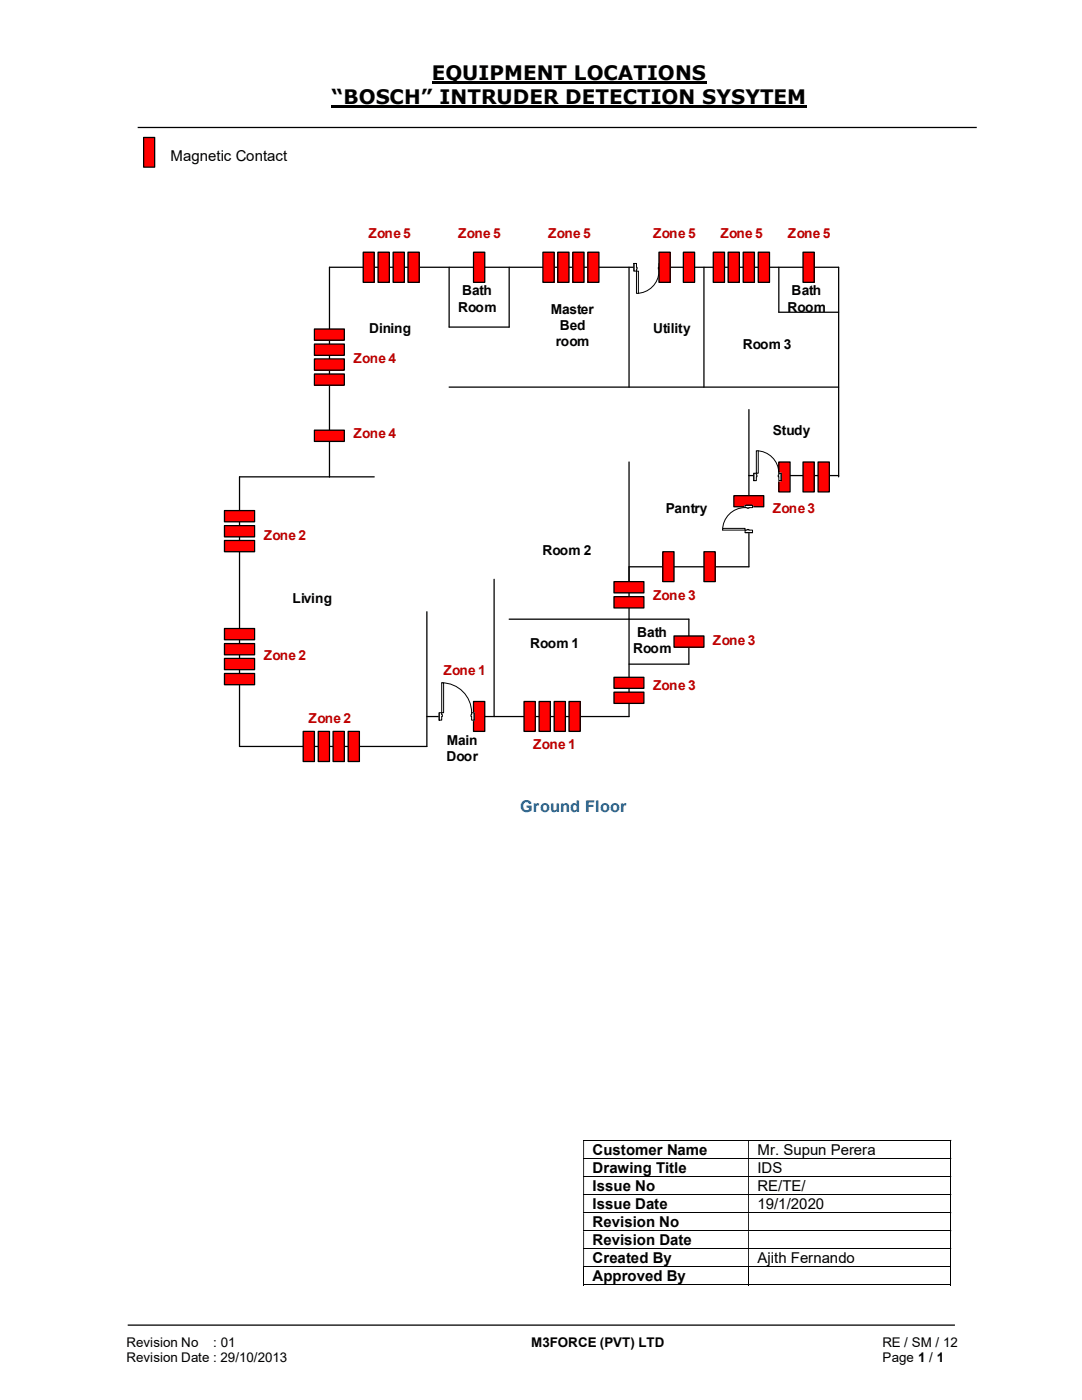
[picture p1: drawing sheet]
<svg xmlns="http://www.w3.org/2000/svg" width="216mm" height="279mm" viewBox="0 0 216 279" stroke-linecap="round" stroke-linejoin="round" font-family="sans-serif">
<path d="M86.1 16.5h54.9M66.2 21.3h94.8" fill="none" stroke="#000" stroke-width=".42"/>
<path d="M27.5 25.4h167.4M25.5 264.5h165" fill="none" stroke="#000" stroke-width=".25"/>
<g fill="none" stroke="#000" stroke-width=".2">
<path d="M116.4 227.6h73.3M116.4 231.2h73.3M116.4 234.8h73.3M116.4 238.4h73.3M189.7 227.7v3.4M189.7 231.3v3.4M189.7 234.9v3.4M189.7 238.5v3.4M116.4 242h73.3M116.4 245.6h73.3M116.4 249.2h73.3M116.4 252.8h73.3"/>
<path d="M116.4 256.4h32.9M116.5 252.9v3.6M149.4 252.9v3.6M149.4 256.4h40.3M189.7 242.1v3.4M189.7 245.7v3.4M189.7 249.3v3.4M189.7 252.9v3.6"/>
</g>
<g fill="#000">
<path d="M189.7 227.5h.1v.2h-.1zM116.4 227.7h.1v3.4h-.1zM149.3 227.7h.1v3.4h-.1z" fill-rule="evenodd"/>
<path d="M189.7 231.1h.1v.2h-.1zM116.4 231.3h.1v3.4h-.1zM149.3 231.3h.1v3.4h-.1z" fill-rule="evenodd"/>
<path d="M189.7 234.7h.1v.2h-.1zM116.4 234.9h.1v3.4h-.1zM149.3 234.9h.1v3.4h-.1z" fill-rule="evenodd"/>
<path d="M189.7 238.3h.1v.2h-.1zM116.4 238.5h.1v3.4h-.1zM149.3 238.5h.1v3.4h-.1z" fill-rule="evenodd"/>
<path d="M189.7 241.9h.1v.2h-.1zM116.4 242.1h.1v3.4h-.1zM149.3 242.1h.1v3.4h-.1z" fill-rule="evenodd"/>
<path d="M189.7 245.5h.1v.2h-.1zM116.4 245.7h.1v3.4h-.1zM149.3 245.7h.1v3.4h-.1z" fill-rule="evenodd"/>
<path d="M189.7 249.1h.1v.2h-.1zM116.4 249.3h.1v3.4h-.1zM149.3 249.3h.1v3.4h-.1z" fill-rule="evenodd"/>
</g>
<path d="M189.7 252.7h.1v.2h-.1zM189.7 256.3h.1v.2h-.1z" fill="#000"/>
<path d="M28.7 27.4h2.2v6h-2.2z" fill="#f00"/>
<path d="M28.7 27.4h2.2v6h-2.2zM89.6 53.3v12h12v-12M125.5 53.3v24M140.5 53.3v24M89.6 77.3h77.7M125.5 92.2v50.8h-40.3M167.3 95.2v-41.9h-101.6v41.9h-17.9v53.8h37.4v-26.9M167.3 94.9h-17.9v18.2h-23.9M98.6 115.6v27.4M125.5 123.6h12v8.9h-12" fill="none" stroke="#000" stroke-width=".25"/>
<path d="M126.5 52.5h5.5v1.6h-5.5z" fill="#fff"/>
<path d="M126.5 52.5h5.5v1.6h-5.5z" fill="none" stroke="#fff" stroke-width=".2"/>
<path d="M126.5 52.6v1.5h.5v-1.5zM131.5 52.6h.5v1.5h-.5z" fill-rule="evenodd" fill="#fff"/>
<path d="M127 53.3v-.7h-.5v1.5h.5v-.4M131.5 53.3v-.7h.5v1.5h-.5v-.4" fill="none" stroke="#000" stroke-width=".2"/>
<path d="M127 53.3v.4h.1v-.4zM131.4 53.3h.1v.4h-.1z" fill-rule="evenodd" fill="#fff"/>
<path d="M126.5 52.6v1.5M127 53.3h.1v.4h-.1M131.5 54.1a4.5 4.5 0 0 1-4.5 4.4M131.5 53.3h-.1v.4h.1M132 52.6v1.5" fill="none" stroke="#000" stroke-width=".2"/>
<path d="M127 54.1h.4v4.4h-.4z" fill-rule="evenodd" fill="#fff"/>
<path d="M127 54.1h.4v4.4h-.4z" fill="none" stroke="#000" stroke-width=".2"/>
<path d="M136.4 50.3h2.2v6h-2.2z" fill="#f00"/>
<path d="M136.4 50.3h2.2v6h-2.2z" fill="none" stroke="#000" stroke-width=".25"/>
<path d="M131.5 50.3h2.2v6h-2.2z" fill="#f00"/>
<path d="M131.5 50.3h2.2v6h-2.2z" fill="none" stroke="#000" stroke-width=".25"/>
<path d="M160.2 92.2h2.3v6h-2.3z" fill="#f00"/>
<path d="M160.2 92.2h2.3v6h-2.3z" fill="none" stroke="#000" stroke-width=".25"/>
<path d="M163.2 92.2h2.3v6h-2.3z" fill="#f00"/>
<path d="M163.2 92.2h2.3v6h-2.3z" fill="none" stroke="#000" stroke-width=".25"/>
<path d="M94.5 140h2.2v6h-2.2z" fill="#f00"/>
<path d="M94.5 140h2.2v6h-2.2z" fill="none" stroke="#000" stroke-width=".25"/>
<path d="M134.5 126.9h6v2.3h-6z" fill-rule="evenodd" fill="#f00"/>
<path d="M134.5 126.9h6v2.3h-6z" fill="none" stroke="#000" stroke-width=".25"/>
<path d="M160.2 50.3h2.3v6h-2.3z" fill="#f00"/>
<path d="M160.2 50.3h2.3v6h-2.3z" fill="none" stroke="#000" stroke-width=".25"/>
<path d="M94.5 50.3h2.2v6h-2.2z" fill="#f00"/>
<path d="M94.5 50.3h2.2v6h-2.2zM155.4 53.3v9h11.9M65.7 95.2h9M101.6 123.6h23.9" fill="none" stroke="#000" stroke-width=".25"/>
<path d="M155.4 92.2h2.2v6h-2.2z" fill="#f00"/>
<path d="M155.4 92.2h2.2v6h-2.2z" fill="none" stroke="#000" stroke-width=".25"/>
<path d="M132.2 110.1h2.3v6h-2.3z" fill="#f00"/>
<path d="M132.2 110.1h2.3v6h-2.3z" fill="none" stroke="#000" stroke-width=".25"/>
<path d="M62.7 85.9h6v2.2h-6z" fill-rule="evenodd" fill="#f00"/>
<path d="M62.7 85.9h6v2.2h-6z" fill="none" stroke="#000" stroke-width=".25"/>
<path d="M146.4 98.9h6v2.2h-6z" fill-rule="evenodd" fill="#f00"/>
<path d="M146.4 98.9h6v2.2h-6zM149.4 81.7v13.2" fill="none" stroke="#000" stroke-width=".25"/>
<path d="M140.5 110.1h2.2v6h-2.2z" fill="#f00"/>
<path d="M140.5 110.1h2.2v6h-2.2z" fill="none" stroke="#000" stroke-width=".25"/>
<path d="M113.5 140h2.3v6h-2.3z" fill="#f00"/>
<path d="M113.5 140h2.3v6h-2.3z" fill="none" stroke="#000" stroke-width=".25"/>
<path d="M110.6 140h2.2v6h-2.2z" fill="#f00"/>
<path d="M110.6 140h2.2v6h-2.2z" fill="none" stroke="#000" stroke-width=".25"/>
<path d="M107.6 140h2.2v6h-2.2z" fill="#f00"/>
<path d="M107.6 140h2.2v6h-2.2z" fill="none" stroke="#000" stroke-width=".25"/>
<path d="M104.6 140h2.2v6h-2.2z" fill="#f00"/>
<path d="M104.6 140h2.2v6h-2.2z" fill="none" stroke="#000" stroke-width=".25"/>
<path d="M69.5 146h2.2v6h-2.2z" fill="#f00"/>
<path d="M69.5 146h2.2v6h-2.2z" fill="none" stroke="#000" stroke-width=".25"/>
<path d="M66.5 146h2.2v6h-2.2z" fill="#f00"/>
<path d="M66.5 146h2.2v6h-2.2z" fill="none" stroke="#000" stroke-width=".25"/>
<path d="M63.5 146h2.2v6h-2.2z" fill="#f00"/>
<path d="M63.5 146h2.2v6h-2.2z" fill="none" stroke="#000" stroke-width=".25"/>
<path d="M60.5 146h2.2v6h-2.2z" fill="#f00"/>
<path d="M60.5 146h2.2v6h-2.2z" fill="none" stroke="#000" stroke-width=".25"/>
<path d="M44.8 134.4h6v2.3h-6z" fill-rule="evenodd" fill="#f00"/>
<path d="M44.8 134.4h6v2.3h-6z" fill="none" stroke="#000" stroke-width=".25"/>
<path d="M44.8 131.4h6v2.2h-6z" fill-rule="evenodd" fill="#f00"/>
<path d="M44.8 131.4h6v2.2h-6z" fill="none" stroke="#000" stroke-width=".25"/>
<path d="M44.8 128.4h6v2.3h-6z" fill-rule="evenodd" fill="#f00"/>
<path d="M44.8 128.4h6v2.3h-6z" fill="none" stroke="#000" stroke-width=".25"/>
<path d="M44.8 125.4h6v2.3h-6z" fill-rule="evenodd" fill="#f00"/>
<path d="M44.8 125.4h6v2.3h-6z" fill="none" stroke="#000" stroke-width=".25"/>
<path d="M44.8 107.9h6v2.2h-6z" fill-rule="evenodd" fill="#f00"/>
<path d="M44.8 107.9h6v2.2h-6z" fill="none" stroke="#000" stroke-width=".25"/>
<path d="M44.8 104.9h6v2.2h-6z" fill-rule="evenodd" fill="#f00"/>
<path d="M44.8 104.9h6v2.2h-6z" fill="none" stroke="#000" stroke-width=".25"/>
<path d="M44.8 101.9h6v2.2h-6z" fill-rule="evenodd" fill="#f00"/>
<path d="M44.8 101.9h6v2.2h-6z" fill="none" stroke="#000" stroke-width=".25"/>
<path d="M62.7 74.6h6v2.3h-6z" fill-rule="evenodd" fill="#f00"/>
<path d="M62.7 74.6h6v2.3h-6z" fill="none" stroke="#000" stroke-width=".25"/>
<path d="M62.7 71.6h6v2.3h-6z" fill-rule="evenodd" fill="#f00"/>
<path d="M62.7 71.6h6v2.3h-6z" fill="none" stroke="#000" stroke-width=".25"/>
<path d="M62.7 68.7h6v2.2h-6z" fill-rule="evenodd" fill="#f00"/>
<path d="M62.7 68.7h6v2.2h-6z" fill="none" stroke="#000" stroke-width=".25"/>
<path d="M62.7 65.7h6v2.2h-6z" fill-rule="evenodd" fill="#f00"/>
<path d="M62.7 65.7h6v2.2h-6z" fill="none" stroke="#000" stroke-width=".25"/>
<path d="M72.5 50.3h2.2v6h-2.2z" fill="#f00"/>
<path d="M72.5 50.3h2.2v6h-2.2z" fill="none" stroke="#000" stroke-width=".25"/>
<path d="M75.4 50.3h2.3v6h-2.3z" fill="#f00"/>
<path d="M75.4 50.3h2.3v6h-2.3z" fill="none" stroke="#000" stroke-width=".25"/>
<path d="M78.4 50.3h2.3v6h-2.3z" fill="#f00"/>
<path d="M78.4 50.3h2.3v6h-2.3z" fill="none" stroke="#000" stroke-width=".25"/>
<path d="M81.4 50.3h2.3v6h-2.3z" fill="#f00"/>
<path d="M81.4 50.3h2.3v6h-2.3z" fill="none" stroke="#000" stroke-width=".25"/>
<path d="M108.3 50.3h2.3v6h-2.3z" fill="#f00"/>
<path d="M108.3 50.3h2.3v6h-2.3z" fill="none" stroke="#000" stroke-width=".25"/>
<path d="M111.3 50.3h2.2v6h-2.2z" fill="#f00"/>
<path d="M111.3 50.3h2.2v6h-2.2z" fill="none" stroke="#000" stroke-width=".25"/>
<path d="M114.3 50.3h2.2v6h-2.2z" fill="#f00"/>
<path d="M114.3 50.3h2.2v6h-2.2z" fill="none" stroke="#000" stroke-width=".25"/>
<path d="M117.3 50.3h2.2v6h-2.2z" fill="#f00"/>
<path d="M117.3 50.3h2.2v6h-2.2z" fill="none" stroke="#000" stroke-width=".25"/>
<path d="M142.3 50.3h2.3v6h-2.3z" fill="#f00"/>
<path d="M142.3 50.3h2.3v6h-2.3z" fill="none" stroke="#000" stroke-width=".25"/>
<path d="M145.3 50.3h2.2v6h-2.2z" fill="#f00"/>
<path d="M145.3 50.3h2.2v6h-2.2z" fill="none" stroke="#000" stroke-width=".25"/>
<path d="M148.3 50.3h2.2v6h-2.2z" fill="#f00"/>
<path d="M148.3 50.3h2.2v6h-2.2z" fill="none" stroke="#000" stroke-width=".25"/>
<path d="M151.3 50.3h2.2v6h-2.2z" fill="#f00"/>
<path d="M151.3 50.3h2.2v6h-2.2z" fill="none" stroke="#000" stroke-width=".25"/>
<path d="M87.6 142.2h7v1.6h-7z" fill="#fff"/>
<path d="M87.6 142.2h7v1.6h-7z" fill="none" stroke="#fff" stroke-width=".2"/>
<path d="M87.6 142.2h.5v1.5h-.5zM94.1 142.2v1.5h.5v-1.5z" fill-rule="evenodd" fill="#fff"/>
<path d="M88.1 142.6v-.4h-.5v1.5h.5v-.7M94.1 142.6v-.4h.5v1.5h-.5v-.7" fill="none" stroke="#000" stroke-width=".2"/>
<path d="M88.1 142.6h.2v.4h-.2zM94 142.6v.4h.1v-.4z" fill-rule="evenodd" fill="#fff"/>
<path d="M88.1 136.3a6 6 0 0 1 6 5.9M87.6 142.2v1.5M88.1 142.6h.2v.4h-.2M94.1 142.6h-.1v.4h.1M94.6 142.2v1.5" fill="none" stroke="#000" stroke-width=".2"/>
<path d="M88.1 136.3h.4v5.9h-.4z" fill-rule="evenodd" fill="#fff"/>
<path d="M88.1 136.3h.4v5.9h-.4z" fill="none" stroke="#000" stroke-width=".2"/>
<path d="M150.4 94.4h5.5v1.6h-5.5z" fill="#fff"/>
<path d="M150.4 94.4h5.5v1.6h-5.5z" fill="none" stroke="#fff" stroke-width=".2"/>
<path d="M150.4 94.4h.5v1.5h-.5zM155.4 94.4v1.5h.5v-1.5z" fill-rule="evenodd" fill="#fff"/>
<path d="M150.9 94.8v-.4h-.5v1.5h.5v-.7M155.4 94.8v-.4h.5v1.5h-.5v-.7" fill="none" stroke="#000" stroke-width=".2"/>
<path d="M150.9 94.8h.1v.4h-.1zM155.3 94.8v.4h.1v-.4z" fill-rule="evenodd" fill="#fff"/>
<path d="M150.4 94.4v1.5M150.9 90a4.5 4.5 0 0 1 4.5 4.4M150.9 94.8h.1v.4h-.1M155.4 94.8h-.1v.4h.1M155.9 94.4v1.5" fill="none" stroke="#000" stroke-width=".2"/>
<path d="M150.9 90h.4v4.4h-.4z" fill-rule="evenodd" fill="#fff"/>
<path d="M150.9 90h.4v4.4h-.4z" fill="none" stroke="#000" stroke-width=".2"/>
<path d="M148.6 100.8h1.6v5.5h-1.6z" fill-rule="evenodd" fill="#fff"/>
<path d="M148.6 100.8h1.6v5.5h-1.6z" fill="none" stroke="#fff" stroke-width=".2"/>
<path d="M148.7 105.8h1.5v.5h-1.5zM148.7 100.8v.5h1.5v-.5z" fill-rule="evenodd" fill="#fff"/>
<path d="M149.1 105.8h-.4v.5h1.5v-.5h-.8M149.1 101.3h-.4v-.5h1.5v.5h-.8" fill="none" stroke="#000" stroke-width=".2"/>
<path d="M149.1 105.7h.3v.1h-.3zM149.1 101.3v.1h.3v-.1z" fill-rule="evenodd" fill="#fff"/>
<path d="M148.7 101.3a4.5 4.5 0 0 0-4.5 4.5M148.7 106.3h1.5M148.7 100.8h1.5M149.1 105.8v-.1h.3v.1M149.1 101.3v.1h.3v-.1" fill="none" stroke="#000" stroke-width=".2"/>
<path d="M144.2 105.5h4.5v.3h-4.5z" fill="#fff"/>
<path d="M144.2 105.5h4.5v.3h-4.5z" fill="none" stroke="#000" stroke-width=".2"/>
<path d="M122.5 138.1h6v2.3h-6z" fill-rule="evenodd" fill="#f00"/>
<path d="M122.5 138.1h6v2.3h-6z" fill="none" stroke="#000" stroke-width=".25"/>
<path d="M122.5 135.2h6v2.2h-6z" fill-rule="evenodd" fill="#f00"/>
<path d="M122.5 135.2h6v2.2h-6z" fill="none" stroke="#000" stroke-width=".25"/>
<path d="M122.5 119.1h6v2.2h-6z" fill-rule="evenodd" fill="#f00"/>
<path d="M122.5 119.1h6v2.2h-6z" fill="none" stroke="#000" stroke-width=".25"/>
<path d="M122.5 116.1h6v2.2h-6z" fill-rule="evenodd" fill="#f00"/>
<path d="M122.5 116.1h6v2.2h-6z" fill="none" stroke="#000" stroke-width=".25"/>
<g font-size="4">
<text x="86.1" y="16">EQUIPMENT LOCATIONS</text>
<text x="66.2" y="20.8">“BOSCH” INTRUDER DETECTION SYSYTEM</text>
</g>
<text font-size="3.2" fill="#0070c0" x="103.8" y="162.1">Ground Floor</text>
<g font-size="3">
<text x="34" y="32.1">Magnetic Contact</text>
<text x="118.2" y="230.5">Customer Name</text>
<text x="151.1" y="230.5">Mr. Supun Perera</text>
<text x="118.2" y="234.1">Drawing Title</text>
<text x="118.2" y="237.7">Issue No</text>
<text x="151.1" y="234.1">IDS</text>
<text x="151.1" y="237.7">RE/TE/</text>
<text x="118.2" y="241.3">Issue Date</text>
<text x="118.2" y="244.9">Revision No</text>
<text x="151.1" y="241.3">19/1/2020</text>
<text x="118.2" y="248.5">Revision Date</text>
<text x="118.2" y="252.1">Created By</text>
<text x="118.2" y="255.7">Approved By</text>
<text x="151.1" y="252.1">Ajith Fernando</text>
</g>
<g font-size="2.7" fill="#c00000">
<text x="73.5" y="47.4">Zone 5</text>
<text x="91.4" y="47.4">Zone 5</text>
<text x="109.4" y="47.4">Zone 5</text>
<text x="130.3" y="47.4">Zone 5</text>
<text x="143.8" y="47.4">Zone 5</text>
<text x="157.2" y="47.4">Zone 5</text>
<text x="70.5" y="72.5">Zone 4</text>
<text x="70.5" y="87.5">Zone 4</text>
<text x="52.6" y="107.7">Zone 2</text>
<text x="154.2" y="102.4">Zone 3</text>
<text x="130.3" y="119.7">Zone 3</text>
<text x="52.6" y="131.7">Zone 2</text>
<text x="142.2" y="128.6">Zone 3</text>
<text x="88.5" y="134.6">Zone 1</text>
<text x="130.3" y="137.6">Zone 3</text>
<text x="61.6" y="144.3">Zone 2</text>
<text x="106.4" y="149.6">Zone 1</text>
</g>
<g font-size="2.7">
<text x="92.2" y="59">Bath</text>
<text x="157.9" y="59">Bath</text>
<text x="91.4" y="62.2">Room</text>
<text x="109.9" y="62.7">Master</text>
<text x="111.7" y="65.9">Bed</text>
<text x="157.1" y="62.2">Room</text>
<text x="73.7" y="66.5">Dining</text>
<text x="110.9" y="69.1">room</text>
<text x="130.3" y="66.5">Utility</text>
<text x="148.2" y="69.6">Room 3</text>
<text x="154.2" y="86.8">Study</text>
<text x="132.9" y="102.4">Pantry</text>
<text x="108.2" y="110.7">Room 2</text>
<text x="58.4" y="120.4">Living</text>
<text x="105.8" y="129.3">Room 1</text>
<text x="126.3" y="130.3">Room</text>
<text x="127.1" y="127">Bath</text>
<text x="89.2" y="148.6">Main</text>
<text x="89.1" y="151.8">Door</text>
<text x="25.2" y="268.8">Revision No</text>
<text x="42.6" y="268.8">: 01</text>
<text x="106" y="268.8">M3FORCE (PVT) LTD</text>
<text x="176.1" y="268.8">RE / SM / 12</text>
<text x="25.2" y="271.8">Revision Date : 29/10/2013</text>
<text x="176.1" y="271.8">Page 1 / 1</text>
</g>
</svg>
